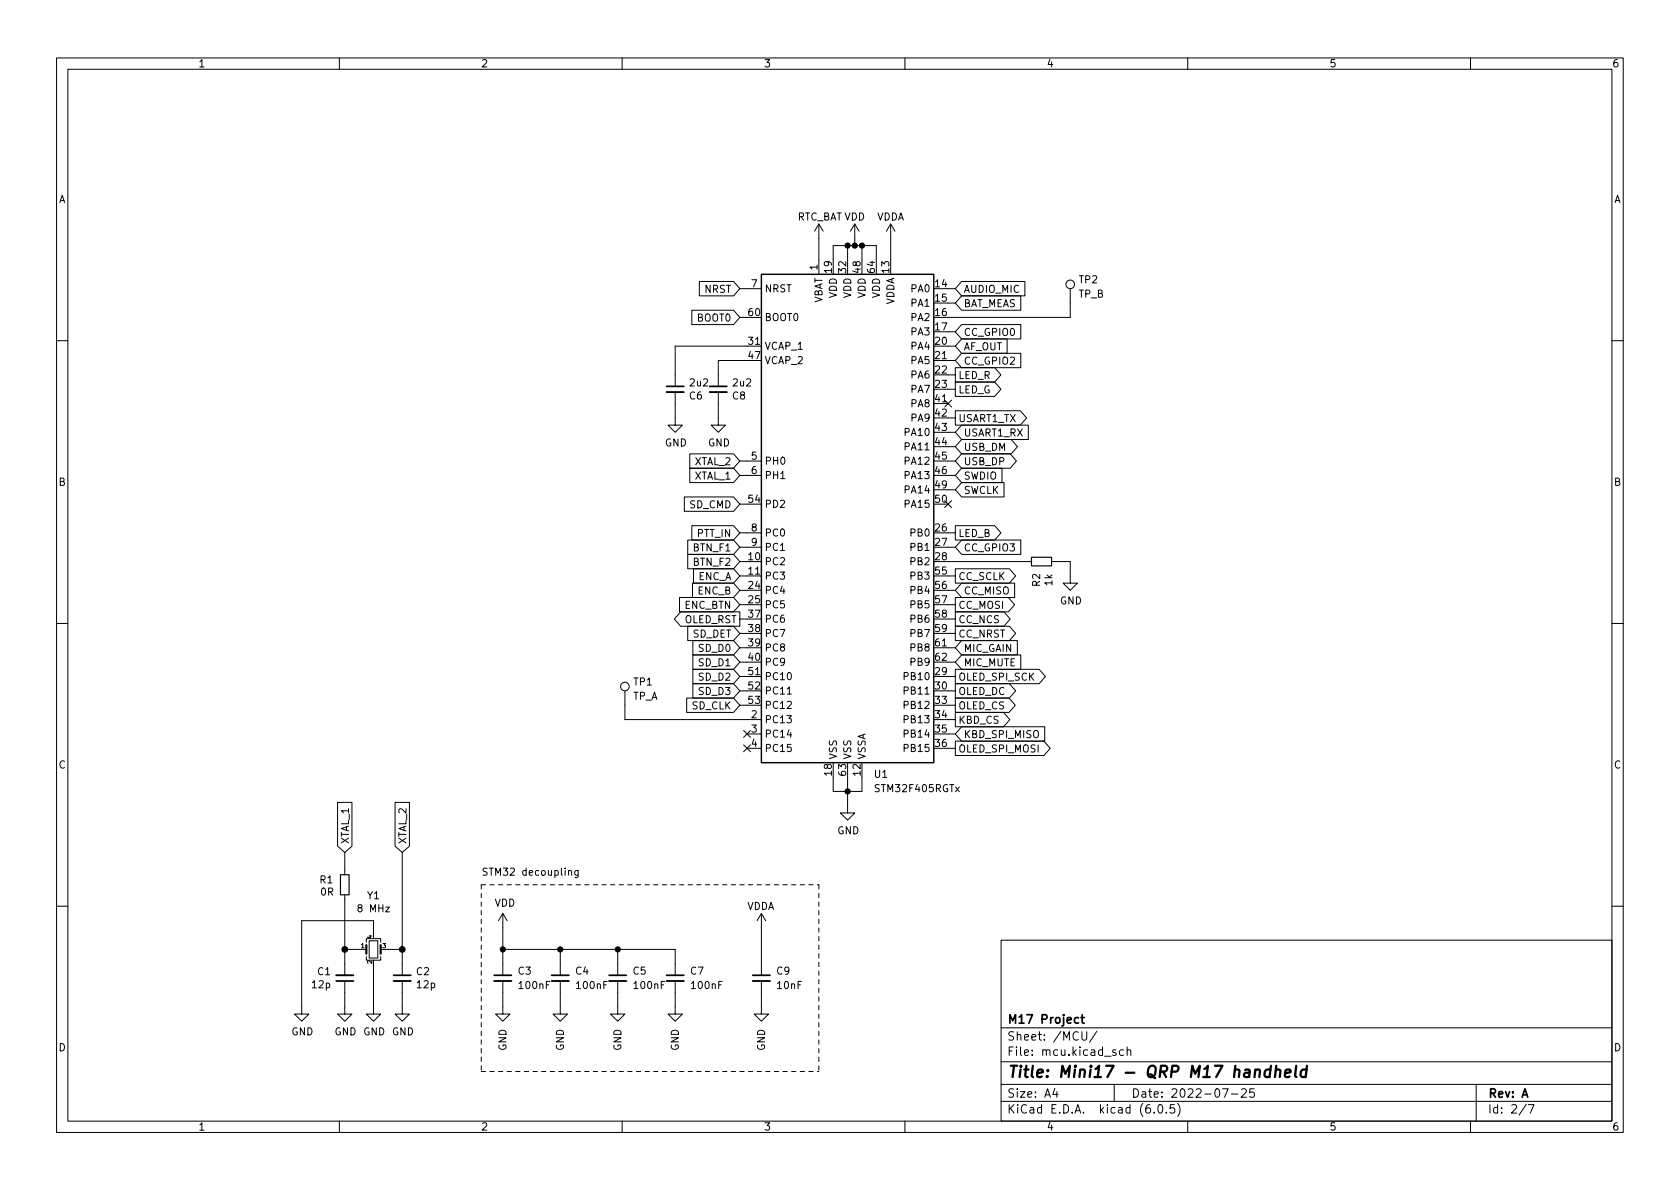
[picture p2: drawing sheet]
<svg xmlns="http://www.w3.org/2000/svg" width="297mm" height="210mm" viewBox="0 0 297 210" stroke-linecap="round" stroke-linejoin="round" font-family="sans-serif">
<g fill="none" stroke="#000" stroke-width=".18">
<path d="M10 10.2h277v190.1h-277zM12 12.2h273v186.1h-273zM60 10.2v2M110 10.2v2M160 10.2v2M210 10.2v2M260 10.2v2M144.8 39.6l-.8 1.3M144.8 39.6v8.9M144.8 39.6l.7 1.3M151.1 39.6l-.7 1.3M151.1 39.6v3.8"/>
<path d="M151.1 39.6l.8 1.3M157.5 39.6l-.8 1.3M157.5 39.6v6.4M157.5 39.6l.7 1.3M122.3 54.9h7.4l1.1 1.2-1.1 1.3h-7.4zM123.7 49.8h6l1.1 1.2-1.1 1.3h-6zM130.8 51h3.8M130.8 56.1h1.3M147.3 46v-2.6h7.6v2.6M149.9 43.4v2.6M152.4 43.4v2.6M167.6 51h1.3"/>
<path d="M167.6 58.7h1.3M167.6 53.6h1.3M170 57.4h10.5v2.5h-10.5l-1.1-1.2zM170 59.9h8.1v2.6h-8.1l-1.1-1.3zM170 52.3h10.5v2.6h-10.5l-1.1-1.3zM170 49.8h11.2v2.5h-11.2l-1.1-1.3zM189.2 51v5.1h-21.6M10 60.2h2M119.4 69.3v5.9h1.2l-1.2 1.2-1.3-1.2h1.3M127 69.3v5.9h1.3l-1.3 1.2-1.3-1.2h1.3M132.1 63.7h-5.1v4.5M134.6 61.2h-15.2v7"/>
<path d="M165.1 63.7h3.8M165.1 71.4h2.5M167 70.8l1.2 1.2M167.6 61.2h1.3M167.6 79h1.3M167.6 68.8h1.3M167.6 66.3h1.3M167.6 76.4h1.3M167.6 73.9h1.3M168.2 70.8l-1.2 1.2M168.9 67.6h7l1.1 1.2-1.1 1.3h-7zM168.9 65h7l1.1 1.3-1.1 1.3h-7z"/>
<path d="M168.9 72.6h11.5l1.1 1.3-1.1 1.3h-11.5zM170 62.5h10.5v2.5h-10.5l-1.1-1.3zM170 75.2h11.8v2.5h-11.8l-1.1-1.3zM170 77.7h8.8l1.1 1.3-1.1 1.3h-8.8l-1.1-1.3zM285 60.2h2M121 87.9h8.7l1.1 1.2-1.1 1.3h-8.7zM121.6 95.5h8.1l1.1 1.3-1.1 1.2h-8.1zM121.6 98h8.1l1.1 1.3-1.1 1.3h-8.1zM122 82.8h7.7l1.1 1.3-1.1 1.2h-7.7zM122 80.3h7.7l1.1 1.2-1.1 1.3h-7.7zM122.3 93h7.4l1.1 1.2-1.1 1.3h-7.4zM130.8 99.3h1.3"/>
<path d="M130.8 81.5h3.8M130.8 84.1h3.8M130.8 94.2h3.8M130.8 96.8h3.8M130.8 89.1h1.3M167 88.5l1.2 1.3M167.6 99.3h14.8M167.6 81.5h1.3M167.6 84.1h1.3M167.6 94.2h1.3M167.6 96.8h1.3M167.6 86.6h1.3"/>
<path d="M168.2 88.5l-1.2 1.3M168.9 93h7l1.1 1.2-1.1 1.3h-7zM170 85.3h7.5v2.6h-7.5l-1.1-1.3zM170 80.3h8.6l1.1 1.2-1.1 1.3h-8.6l-1.1-1.3zM170 82.8h7.2v2.5h-7.2l-1.1-1.2zM170 95.5h10.5v2.5h-10.5l-1.1-1.2zM185.9 99.3h3.3v3.8h1.3l-1.3 1.3-1.2-1.3h1.2M10 110.2h2M120.1 105.7h9.6l1.1 1.2-1.1 1.3h-9.6zM120.3 108.2h10.5v2.5h-10.5l-1.1-1.2zM121.6 110.7h8.1l1.1 1.3-1.1 1.3h-8.1zM122.4 103.1h7.3l1.1 1.3-1.1 1.3h-7.3z"/>
<path d="M122.5 115.8h7.2l1.1 1.3-1.1 1.3h-7.2zM122.5 118.4h7.2l1.1 1.2-1.1 1.3h-7.2zM122.5 113.3h7.2l1.1 1.2-1.1 1.3h-7.2zM122.6 100.6h7.1l1.1 1.2-1.1 1.3h-7.1zM130.8 101.8h3.8M130.8 119.6h3.8M130.8 114.5h1.3M130.8 109.5h1.3M130.8 117.1h1.3M130.8 112h1.3M130.8 106.9h1.3M130.8 104.4h1.3"/>
<path d="M165.1 114.5h3.8M167.6 101.8h1.3M167.6 119.6h1.3M167.6 109.5h1.3M167.6 117.1h1.3M167.6 112h1.3M167.6 106.9h1.3M167.6 104.4h1.3M168.9 100.6h9.6l1.1 1.2-1.1 1.3h-9.6zM168.9 110.7h9.6l1.1 1.3-1.1 1.3h-9.6zM168.9 108.2h8.6l1.1 1.3-1.1 1.2h-8.6zM168.9 105.7h9.4l1.1 1.2-1.1 1.3h-9.4z"/>
<path d="M168.9 118.4h14.8l1.1 1.2-1.1 1.3h-14.8zM170 103.1h9.4v2.6h-9.4l-1.1-1.3zM170 113.3h9.9v2.5h-9.9l-1.1-1.3zM170 115.8h10.5v2.6h-10.5l-1.1-1.3zM285 110.2h2M110.5 122.2v5h24.1M121.4 123.4h8.3l1.1 1.3-1.1 1.3h-8.3zM122.5 120.9h7.2l1.1 1.3-1.1 1.2h-7.2zM130.8 124.7h1.3M130.8 122.2h1.3M131.5 129.2l1.2 1.2M131.5 131.7l1.2 1.2"/>
<path d="M132.1 129.8h2.5M132.1 132.3h2.5M132.7 129.2l-1.2 1.2M132.7 131.7l-1.2 1.2M139.2 122.7h.7M147.3 137.4v2.5h5.1v-2.5M149.9 137.4v6.4h1.2l-1.2 1.2-1.3-1.2h1.3M167.6 127.2h1.3M167.6 129.8h1.3M167.6 132.3h1.3M167.6 124.7h1.3M167.6 122.2h1.3"/>
<path d="M168.9 126h8.5l1.1 1.2-1.1 1.3h-8.5zM168.9 123.4h9.5l1.1 1.3-1.1 1.3h-9.5zM168.9 131.1h15.7l1.1 1.2-1.1 1.3h-15.7zM168.9 120.9h9.6l1.1 1.3-1.1 1.2h-9.6zM170 128.5h14.7v2.6h-14.7l-1.1-1.3zM59.7 141.9h2.5v7.7l-1.2 1.1-1.3-1.1zM61 150.7v4M61 158.2v14.3M69.8 141.9h2.6v7.7l-1.3 1.1-1.3-1.1zM71.1 150.7v21.6M100.5 154.1l.2-.2 .3 .1 .1 .8M100.5 153.9v.9"/>
<path d="M102.2 153.9v1.1l-.2 .2-.3-.1M102.2 154l-.3-.1-.3 .3 .1 .5h.5M10 160.2h2M61 173.6v5.7h1.2l-1.2 1.3-1.3-1.3h1.3M61 167.9h3.8M64.8 169.2v.6h2.5v-.6M64.8 166.6v-.6h2.5v.6M65.3 166.4h1.5v3h-1.5zM66 165.3v-2.5h-12.7v16.5h1.3l-1.3 1.3-1.2-1.3h1.2M66 170.4v8.9h1.3l-1.3 1.3-1.2-1.3h1.2M67.3 167.9h3.8M71.1 173.5v5.8h1.3l-1.3 1.3-1.3-1.3h1.3"/>
<path d="M88.9 173.5v5.8h1.3l-1.3 1.3-1.3-1.3h1.3M88.9 161.5l-.8 1.3M88.9 161.5v11M88.9 161.5l.8 1.3M88.9 167.9h30.5v4.6M99.1 173.5v5.8h1.2l-1.2 1.3-1.3-1.3h1.3M99.1 167.9v4.6M109.2 173.5v5.8h1.3l-1.3 1.3-1.3-1.3h1.3M109.2 167.9v4.6M119.4 173.5v5.8h1.2l-1.2 1.3-1.3-1.3h1.3M134.6 173.5v5.8h1.3l-1.3 1.3-1.3-1.3h1.3M134.6 161.5l-.7 1.3"/>
<path d="M134.6 161.5v11M134.6 161.5l.8 1.3M177 166.3h108v32h-108zM285 160.2h2M60 198.3v2M110 198.3v2M160 198.3v2M177 194.8h108M177 191.8h108M177 187.8h108M177 181.8h108M186.5 192.5l-.4 1h1"/>
<path d="M186.9 193v1M191.3 182.4v1.2l.3 .3h.4l.1-.3v-1.2M193.9 182.4l-1.3 1.9M197 191.8v3M197.3 185.7l-.4-.1-.2 .2 .1 .3 .5 .1v.4h-.6M198.6 185.7l-.4-.1-.3 .3v.4l.2 .3h.5M199.3 185.8l.2-.2 .4 .1v.9M199.3 185.1v1.5M204.1 196.7v.1M204.9 195.4l.2-.1a.81 .81 0 0 1 .6 .7 .81 .81 0 0 1-.3 .8h-.2a.81 .81 0 0 1-.6-.6 .81 .81 0 0 1 .3-.8zM206.2 196.7v.1M207.6 195.3h-.7v.7l.2-.1 .5 .1 .1 .2-.1 .5-.2 .1-.5-.1"/>
<path d="M208.2 195.1a1.72 1.72 0 0 1 0 2.3M210 198.3v2M216.1 192.5h1l-.6 1.5M217.7 193.5h1.2M219.5 192.7l.6-.2 .2 .2 .1 .3-1 1h1M221.7 192.5h-.7l-.1 .7 .2-.1 .5 .1 .2 .2-.1 .5-.2 .1-.6-.1M260 198.3v2M261 191.8v6.5M269.9 195.3l-1.3 1.9M270.2 195.3h1l-.6 1.5"/>
<circle cx="189.2" cy="50.3" r=".76"/>
<circle cx="110.5" cy="121.4" r=".76"/>
</g>
<path d="M224.6 189.2a.66 .66 0 0 0-1 .3v.6l.1 .3 .2 .1 .6-.1M224.7 188.5l-.2 2M225.6 189.3a.49 .49 0 0 1 .8 .1l-.1 1.1M225.7 188.5l-.3 2M227.2 189.8l1-.2-.1-.4-.1-.1-.6 .1-.2 1 .2 .3 .6-.1M229.2 188.5l-.2 1.7 .2 .3M231 189.2a.66 .66 0 0 0-1 .3l-.1 .6 .2 .3 .2 .1 .6-.1M231.1 188.5l-.3 2" fill="none" stroke="#000" stroke-width=".4"/>
<path d="M117.9 68.3h3M125.5 68.3h3M59.4 173.5h3.1M69.6 172.5h3M87.4 172.5h3M97.5 172.5h3.1M107.7 172.5h3M117.9 172.5h3M133.1 172.5h3M191.1 179.9h.6M191.3 179.4v1.3l.4 .2M190.7 180l-.4-.1-.3 .3v.4l.1 .3h.6" fill="none" stroke="#000" stroke-width=".3"/>
<path d="M117.9 69.3h3M125.5 69.3h3M59.4 172.5h3.1M69.6 173.5h3M87.4 173.5h3M97.5 173.5h3.1M107.7 173.5h3M117.9 173.5h3M133.1 173.5h3" fill="none" stroke="#000" stroke-width=".33"/>
<path d="M182.4 98.5h3.5v1.6h-3.5zM60.2 154.7h1.5v3.5h-1.5z" fill="none" stroke="#000" stroke-width=".2"/>
<path d="M64.8 167.1v1.6M67.3 167.1v1.6" fill="none" stroke="#000" stroke-width=".38"/>
<path d="M134.6 48.5h30.5v86.4h-30.5z" fill="none" stroke="#000" stroke-width=".25"/>
<path d="M85.1 156.5v33M85.1 156.5h59.7M144.8 156.5v33M85.1 189.5h59.7" fill="none" stroke="#000" stroke-width=".18" stroke-dasharray=".8 .8"/>
<g fill="#000" stroke="#000" stroke-width=".18">
<circle cx="149.9" cy="43.4" r=".46"/>
<circle cx="151.1" cy="43.4" r=".46"/>
<circle cx="152.4" cy="43.4" r=".46"/>
<circle cx="149.9" cy="139.9" r=".46"/>
<circle cx="61" cy="167.9" r=".51"/>
<circle cx="71.1" cy="167.9" r=".51"/>
<circle cx="88.9" cy="167.9" r=".46"/>
<circle cx="99.1" cy="167.9" r=".46"/>
<circle cx="109.2" cy="167.9" r=".46"/>
</g>
<text font-size="2.8" x="178" y="190.6">Title: Mini17 - QRP M17 handheld</text>
<g font-size="2.1">
<text x="178" y="184">Sheet: /MCU/</text>
<text x="178" y="181">M17 Project</text>
<text x="178" y="186.7">File: mcu.kicad_sch</text>
<text x="178" y="196.9">KiCad E.D.A. kicad (6.0.5)</text>
<text x="178" y="194.1">Size: A4</text>
<text x="200" y="194.1">Date: 2022-07-25</text>
<text x="263" y="194.1">Rev: A</text>
<text x="263" y="196.9">Id: 2/7</text>
</g>
<g font-size="1.8">
<text x="35" y="11.9">1</text>
<text x="85" y="11.9">2</text>
<text x="135" y="11.9">3</text>
<text x="185" y="11.9">4</text>
<text x="235" y="11.9">5</text>
<text x="285" y="11.9">6</text>
<text x="10.3" y="35.9">A</text>
<text x="285.3" y="35.9">A</text>
<text x="140.8" y="39">RTC_BAT VDD</text>
<text x="155" y="39">VDDA</text>
<text x="144.5" y="47.7" transform="rotate(-90 144.5 47.7)">1</text>
<text x="124.6" y="51.8">NRST</text>
<text x="132.9" y="50.8">7</text>
<text x="135.1" y="51.7">NRST</text>
<text x="145.4" y="53.8" transform="rotate(-90 145.4 53.8)">VBAT</text>
<text x="147.1" y="48.2" transform="rotate(-90 147.1 48.2)">19</text>
<text x="148" y="52.8" transform="rotate(-90 148 52.8)">VDD</text>
<text x="149.6" y="48.2" transform="rotate(-90 149.6 48.2)">32</text>
<text x="150.5" y="52.8" transform="rotate(-90 150.5 52.8)">VDD</text>
<text x="152.1" y="48.2" transform="rotate(-90 152.1 48.2)">48</text>
<text x="153" y="52.8" transform="rotate(-90 153 52.8)">VDD</text>
<text x="154.7" y="48.2" transform="rotate(-90 154.7 48.2)">64</text>
<text x="155.6" y="52.8" transform="rotate(-90 155.6 52.8)">VDD</text>
<text x="157.2" y="48.2" transform="rotate(-90 157.2 48.2)">13</text>
<text x="161.2" y="51.7">PA0</text>
<text x="165.4" y="50.8">14</text>
<text x="165.4" y="53.3">15</text>
<text x="170.3" y="51.8">AUDIO_MIC</text>
<text x="190.7" y="52.6">TP_B</text>
<text x="190.8" y="50.1">TP2</text>
<text x="123.3" y="56.9">BOOT0</text>
<text x="132.4" y="55.9">60</text>
<text x="135.1" y="56.8">BOOT0</text>
<text x="158.1" y="54" transform="rotate(-90 158.1 54)">VDDA</text>
<text x="161.2" y="54.2">PA1</text>
<text x="161.2" y="56.8">PA2</text>
<text x="161.2" y="59.3">PA3</text>
<text x="165.4" y="55.9">16</text>
<text x="165.4" y="58.4">17</text>
<text x="170.3" y="59.4">CC_GPIO0</text>
<text x="170.3" y="54.3">BAT_MEAS</text>
<text x="132.4" y="61">31</text>
<text x="132.4" y="63.5">47</text>
<text x="135.1" y="61.8">VCAP_1</text>
<text x="135.1" y="64.4">VCAP_2</text>
<text x="161.2" y="61.8">PA4</text>
<text x="161.2" y="64.4">PA5</text>
<text x="165.4" y="61">20</text>
<text x="165.4" y="63.5">21</text>
<text x="170.3" y="64.5">CC_GPIO2</text>
<text x="170.3" y="61.9">AF_OUT</text>
<text x="121.9" y="70.6">C6</text>
<text x="122.1" y="68.3">2u2</text>
<text x="129.5" y="70.6">C8</text>
<text x="129.7" y="68.3">2u2</text>
<text x="161.2" y="66.9">PA6</text>
<text x="161.2" y="69.5">PA7</text>
<text x="165.4" y="66">22</text>
<text x="165.4" y="68.6">23</text>
<text x="165.4" y="71.1">41</text>
<text x="169.4" y="69.6">LED_G</text>
<text x="169.4" y="67">LED_R</text>
<text x="160.2" y="77.1">PA10</text>
<text x="161.2" y="72">PA8</text>
<text x="161.2" y="74.5">PA9</text>
<text x="165.4" y="73.7">42</text>
<text x="165.4" y="76.2">43</text>
<text x="169.4" y="74.6">USART1_TX</text>
<text x="170.3" y="77.2">USART1_RX</text>
<text x="117.5" y="78.9">GND</text>
<text x="122.8" y="82.3">XTAL_2</text>
<text x="125.2" y="78.9">GND</text>
<text x="132.9" y="81.3">5</text>
<text x="132.9" y="83.8">6</text>
<text x="135.1" y="82.2">PH0</text>
<text x="160.2" y="79.6">PA11</text>
<text x="160.2" y="82.2">PA12</text>
<text x="165.4" y="78.7">44</text>
<text x="165.4" y="81.3">45</text>
<text x="165.4" y="83.8">46</text>
<text x="170.3" y="82.3">USB_DP</text>
<text x="170.3" y="79.7">USB_DM</text>
<text x="10.3" y="85.9">B</text>
<text x="121.9" y="89.9">SD_CMD</text>
<text x="122.8" y="84.8">XTAL_1</text>
<text x="132.4" y="88.9">54</text>
<text x="135.1" y="89.8">PD2</text>
<text x="135.1" y="84.7">PH1</text>
<text x="160.2" y="84.7">PA13</text>
<text x="160.2" y="87.2">PA14</text>
<text x="160.2" y="89.8">PA15</text>
<text x="165.4" y="86.4">49</text>
<text x="165.4" y="88.9">50</text>
<text x="170.3" y="87.3">SWCLK</text>
<text x="170.3" y="84.8">SWDIO</text>
<text x="285.3" y="85.9">B</text>
<text x="123.3" y="95">PTT_IN</text>
<text x="132.9" y="94">8</text>
<text x="135.1" y="94.9">PC0</text>
<text x="161.2" y="94.9">PB0</text>
<text x="165.4" y="94">26</text>
<text x="169.4" y="95">LED_B</text>
<text x="122.7" y="97.5">BTN_F1</text>
<text x="122.7" y="100">BTN_F2</text>
<text x="132.4" y="99.1">10</text>
<text x="132.4" y="101.6">11</text>
<text x="132.9" y="96.5">9</text>
<text x="135.1" y="99.9">PC2</text>
<text x="135.1" y="97.4">PC1</text>
<text x="161.2" y="97.4">PB1</text>
<text x="161.2" y="99.9">PB2</text>
<text x="165.4" y="96.5">27</text>
<text x="165.4" y="99.1">28</text>
<text x="165.4" y="101.6">55</text>
<text x="170.3" y="97.5">CC_GPIO3</text>
<text x="121" y="107.7">ENC_BTN</text>
<text x="123.4" y="102.6">ENC_A</text>
<text x="123.4" y="105.1">ENC_B</text>
<text x="132.4" y="104.1">24</text>
<text x="132.4" y="106.7">25</text>
<text x="135.1" y="102.5">PC3</text>
<text x="135.1" y="105">PC4</text>
<text x="135.1" y="107.6">PC5</text>
<text x="161.2" y="102.5">PB3</text>
<text x="161.2" y="105">PB4</text>
<text x="161.2" y="107.6">PB5</text>
<text x="165.4" y="104.1">56</text>
<text x="165.4" y="106.7">57</text>
<text x="169.4" y="102.6">CC_SCLK</text>
<text x="169.4" y="107.7">CC_MOSI</text>
<text x="170.3" y="105.1">CC_MISO</text>
<text x="183.9" y="103.7" transform="rotate(-90 183.9 103.7)">R2</text>
<text x="186.1" y="103.5" transform="rotate(-90 186.1 103.5)">1k</text>
<text x="187.4" y="106.9">GND</text>
<text x="120.9" y="110.2">OLED_RST</text>
<text x="122.4" y="112.7">SD_DET</text>
<text x="132.4" y="109.2">37</text>
<text x="132.4" y="111.8">38</text>
<text x="135.1" y="110.1">PC6</text>
<text x="135.1" y="112.6">PC7</text>
<text x="161.2" y="110.1">PB6</text>
<text x="161.2" y="112.6">PB7</text>
<text x="165.4" y="109.2">58</text>
<text x="165.4" y="111.8">59</text>
<text x="169.4" y="112.7">CC_NRST</text>
<text x="169.4" y="110.2">CC_NCS</text>
<text x="123.7" y="117.8">SD_D1</text>
<text x="123.7" y="115.3">SD_D0</text>
<text x="132.4" y="114.3">39</text>
<text x="132.4" y="116.8">40</text>
<text x="132.4" y="119.4">51</text>
<text x="135.1" y="115.2">PC8</text>
<text x="135.1" y="117.7">PC9</text>
<text x="161.2" y="115.2">PB8</text>
<text x="161.2" y="117.7">PB9</text>
<text x="165.4" y="119.4">29</text>
<text x="165.4" y="114.3">61</text>
<text x="165.4" y="116.8">62</text>
<text x="170.3" y="115.3">MIC_GAIN</text>
<text x="170.3" y="117.8">MIC_MUTE</text>
<text x="111.9" y="123.7">TP_A</text>
<text x="112.1" y="121.2">TP1</text>
<text x="122.3" y="125.4">SD_CLK</text>
<text x="123.7" y="122.9">SD_D3</text>
<text x="123.7" y="120.4">SD_D2</text>
<text x="132.4" y="121.9">52</text>
<text x="132.4" y="124.5">53</text>
<text x="135.1" y="120.3">PC10</text>
<text x="135.1" y="122.8">PC11</text>
<text x="135.1" y="125.3">PC12</text>
<text x="160.2" y="120.3">PB10</text>
<text x="160.2" y="122.8">PB11</text>
<text x="160.2" y="125.3">PB12</text>
<text x="165.4" y="121.9">30</text>
<text x="165.4" y="124.5">33</text>
<text x="169.4" y="120.4">OLED_SPI_SCK</text>
<text x="169.4" y="125.4">OLED_CS</text>
<text x="169.4" y="122.9">OLED_DC</text>
<text x="132.9" y="127">2</text>
<text x="132.9" y="129.5">3</text>
<text x="135.1" y="127.9">PC13</text>
<text x="135.1" y="130.4">PC14</text>
<text x="160.2" y="127.9">PB13</text>
<text x="160.2" y="130.4">PB14</text>
<text x="165.4" y="127">34</text>
<text x="165.4" y="129.5">35</text>
<text x="169.4" y="128">KBD_CS</text>
<text x="170.3" y="130.5">KBD_SPI_MISO</text>
<text x="10.3" y="135.9">C</text>
<text x="132.9" y="132.1">4</text>
<text x="135.1" y="133">PC15</text>
<text x="147.1" y="137.1" transform="rotate(-90 147.1 137.1)">18</text>
<text x="148" y="134.4" transform="rotate(-90 148 134.4)">VSS</text>
<text x="149.6" y="137.1" transform="rotate(-90 149.6 137.1)">63</text>
<text x="150.5" y="134.4" transform="rotate(-90 150.5 134.4)">VSS</text>
<text x="152.1" y="137.1" transform="rotate(-90 152.1 137.1)">12</text>
<text x="153" y="134.4" transform="rotate(-90 153 134.4)">VSSA</text>
<text x="154.6" y="137.5">U1</text>
<text x="160.2" y="133">PB15</text>
<text x="165.4" y="132.1">36</text>
<text x="169.4" y="133.1">OLED_SPI_MOSI</text>
<text x="285.3" y="135.9">C</text>
<text x="154.9" y="140.1">STM32F405RGTx</text>
<text x="61.7" y="149.3" transform="rotate(-90 61.7 149.3)">XTAL_1</text>
<text x="71.8" y="149.3" transform="rotate(-90 71.8 149.3)">XTAL_2</text>
<text x="148" y="147.5">GND</text>
<text x="85.1" y="154.8">STM32 decoupling</text>
<text x="56.6" y="156.2">R1</text>
<text x="56.7" y="158.4">0R</text>
<text x="63.5" y="161.3">8 MHz</text>
<text x="65" y="159">Y1</text>
<text x="87.4" y="160.3">VDD</text>
<text x="132" y="160.9">VDDA</text>
<text x="56.2" y="172.4">C1</text>
<text x="73.6" y="172.4">C2</text>
<text x="91.6" y="172.3">C3</text>
<text x="101.8" y="172.3">C4</text>
<text x="111.9" y="172.3">C5</text>
<text x="122.1" y="172.3">C7</text>
<text x="137.3" y="172.3">C9</text>
<text x="55.2" y="174.7">12p</text>
<text x="73.8" y="174.7">12p</text>
<text x="91.9" y="174.9">100nF</text>
<text x="102.1" y="174.9">100nF</text>
<text x="112.2" y="174.9">100nF</text>
<text x="122.4" y="174.9">100nF</text>
<text x="137.5" y="174.9">10nF</text>
<text x="10.3" y="185.9">D</text>
<text x="51.5" y="183.1">GND</text>
<text x="59.1" y="183.1">GND GND GND</text>
<text x="89.5" y="185.8" transform="rotate(-90 89.5 185.8)">GND</text>
<text x="99.7" y="185.8" transform="rotate(-90 99.7 185.8)">GND</text>
<text x="109.9" y="185.8" transform="rotate(-90 109.9 185.8)">GND</text>
<text x="120" y="185.8" transform="rotate(-90 120 185.8)">GND</text>
<text x="135.3" y="185.8" transform="rotate(-90 135.3 185.8)">GND</text>
<text x="285.3" y="185.9">D</text>
<text x="35" y="199.9">1</text>
<text x="85" y="199.9">2</text>
<text x="135" y="199.9">3</text>
<text x="185" y="199.9">4</text>
<text x="235" y="199.9">5</text>
<text x="285" y="199.9">6</text>
</g>
<g font-size="1.1">
<text x="63.8" y="167.6">1</text>
<text x="65.8" y="166" transform="rotate(-90 65.8 166)">4</text>
<text x="67.7" y="167.6">3</text>
<text x="65.8" y="170.4" transform="rotate(-90 65.8 170.4)">2</text>
</g>
</svg>
